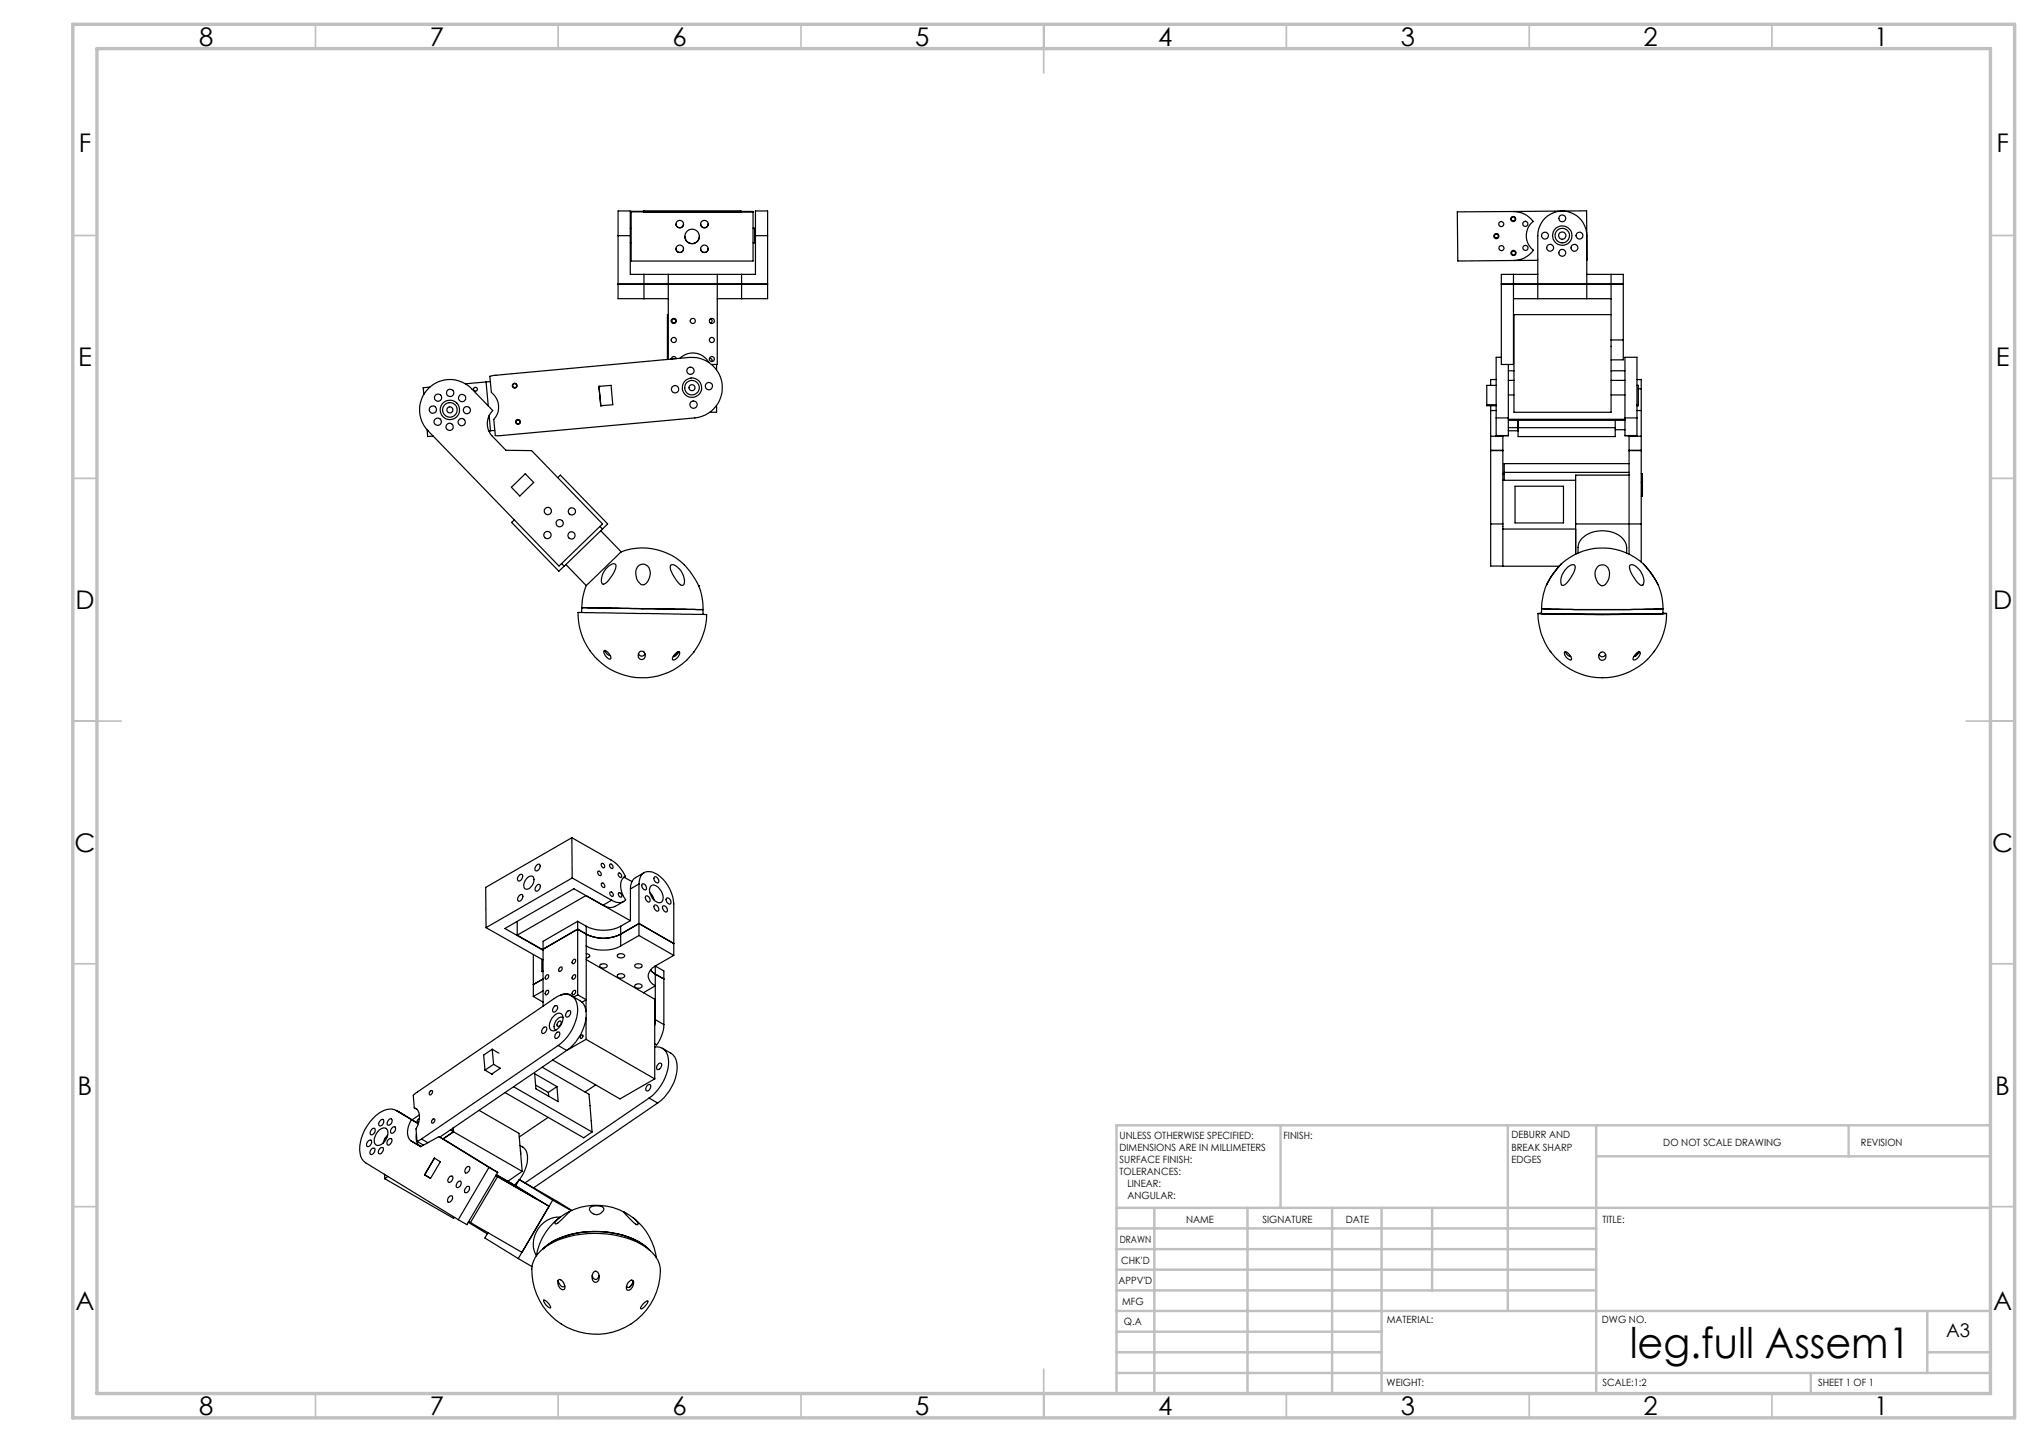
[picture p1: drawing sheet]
<svg xmlns="http://www.w3.org/2000/svg" width="420mm" height="297mm" viewBox="0 0 420 297" stroke-linecap="round" stroke-linejoin="round" font-family="sans-serif">
<g fill="none" stroke="#c0c0c0" stroke-width=".35">
<path d="M65 5v5M115 5v5M165 5v5M215 5v10M265 5v5M315 5v5M365 5v5M15 48.5h5M410 48.5h5M15 98.5h5M410 98.5h5M15 148.5h10"/>
<path d="M405 148.5h10M15 198.5h5M410 198.5h5M15 248.5h5M410 248.5h5M65 287v5M115 287v5M165 287v5M215 282v10M265 287v5M315 287v5M365 287v5"/>
</g>
<g fill="none" stroke="#c0c0c0" stroke-width=".5">
<path d="M263.8 231.8v17M310.6 231.8v38.2M328.8 231.8v55.2M328.8 238.2h81.2M380.8 231.8v6.4M410 231.8h-180v55.2M230 248.8h180M230 257.3h98.8M230 253h98.8M237.8 248.8v38.2M257 248.8v38.2M274.4 248.8v38.2"/>
<path d="M284.6 248.8v38.2M295 248.8v17M230 265.8h98.8M230 261.5h98.8M230 278.5h54.6M230 274.3h54.6M230 270h180M397 278.5h13M397 270v12.8M230 282.8h180M373 282.8v4.2"/>
</g>
<path d="M15 5h400v287h-400zM20 10h390v277h-390z" fill="none" stroke="#c0c0c0" stroke-width=".7"/>
<g fill="none" stroke="#000" stroke-width=".25">
<path d="M127.3 58.5h30.8M127.3 48.5v-5h2.5v5M127.3 48.5v13h5.3M127.3 48.5h2.5M129.8 50h.2M129.8 47h.2M129.8 48.5v8h2.8M130 43.6h25.1M132.6 43.6v-.2h20v.2M132.6 56.5h5.1M132.6 56.5v5M137.7 56.5v17.5"/>
<path d="M137.7 56.5h10M139.2 46.1a.78 .78 0 0 0 .8 .8 .78 .78 0 0 0 .8-.8M139.2 51.2a.78 .78 0 0 0 .8 .8 .78 .78 0 0 0 .8-.8M141.1 48.7a1.5 1.5 0 0 0 1.5 1.5 1.5 1.5 0 0 0 1.5-1.5M144.3 46.1a.78 .78 0 0 0 .8 .8 .78 .78 0 0 0 .8-.8M144.3 51.2a.78 .78 0 0 0 .8 .8 .78 .78 0 0 0 .8-.8M147.7 56.5h5.1M147.7 56.5v18.6h-1.1M152.6 43.6h2.5v10.2h-25.1v-10.3h2.5v.1M152.8 56.5v5M155.1 47h.4v3h-.4M155.6 48.5v-5h2.5v5"/>
<path d="M155.6 48.5v8h-2.8M155.6 48.5h2.5M158.1 48.5v13h-5.3M309.2 58.5h25.2M309.2 56.5h2.5v18.6h-2.5zM311.7 43.6a5 5 0 0 1 4.1 2 3.8 3.8 0 0 0 0 5.9 5 5 0 0 1-4 2.2M311.7 43.6h-11.5l.1 10.2 11.5-.1M311.7 43.6l15.1-.2v10.1M311.7 56.5h5.1M316.8 53.6l-5 .1M326.8 56.5h5.1M331.9 56.5h2.5v13.5"/>
<path d="M331.9 56.5v13.5M88.3 79.9a6.2 6.2 0 0 1 8.9 .2l4.3 4.5a3.7 3.7 0 0 0-.1 5.2l2.8 2.9 5.3 .1 14.6 15.1-9 8.7-26.9-27.8a6.2 6.2 0 0 1 .1-8.9zM88.5 79.7l-1.3 .2 .1 1.3M100.1 78.7l.5 4.9M100.1 78.7l-4.2 .4M100.9 77.5l1.1-.2 40-3.7a6.3 6.3 0 0 1 6.8 5.7 6.3 6.3 0 0 1-5.7 6.8l-40 3.6h-1.1l-.3-3.3a3.8 3.8 0 0 0-.5-5.6zM101 78.6l-.9 .1M123.4 79.6h.1M123.4 79.6l.4 4M123.4 79.6l2.5-.2 .3 4-2.4 .2M132.6 61.5h5.1M137.7 64.8h-.2v9.2"/>
<path d="M139 73.9h-.5M139.3 73.9a.53 .53 0 0 0-.6-.5 .53 .53 0 0 0-.4 .6M140.1 73.8a3.8 3.8 0 0 1 5.9 .8M146.1 73.9h.5v.6M146.3 65.7a.39 .39 0 0 1 .4 .4 .39 .39 0 0 1-.4 .4M147.6 75.1v1.1M147.7 61.5h5.1M308.2 78.2h-1.1v1.2M308.2 79.4h-2v4.2h2M309.2 73.6h-1v12.5M310.7 75.1v11M310.7 78.3h1.2"/>
<path d="M310.7 76.4h1.2M311.7 61.5h5.1M316.8 61.5v-13a5 5 0 0 1 5-5 5 5 0 0 1 5 5v13M316.8 61.5h10M326.8 61.5h5.1M331.9 64.8h-20v20.1h20v-14.9M331.9 78.3h2.8M331.9 70h2.5M331.9 76.4h2.8M334.4 70v4.1h-2.5M337.2 78.2h.9v1.9M337.2 79.4h.3v4.2h-.3"/>
<path d="M88 88.5l.1 1.4 1.1-.1M100.8 85.6l.2 3.1M101 88.7l-.3 .1M101.9 88.6l-.9 .1M114.9 98.4l.5-.5 9.8 10-1.1 1.1M123.8 83.6h.1M147.6 83.5v1.4h-1.4M306.2 83.4h2M307.1 84.6v5.2M307.1 89.8v26.8h2.5M307.1 83.6v1M307.1 92.8h2.5"/>
<path d="M307.1 92.7h2.5M307.1 89.8h2.5M307.1 84.6h1.1M308.2 86.1v3.6h2.5v-3.6M308.2 86.1h2.5M308.2 89.7h2.5M309.6 89.7v26.9h11.6M309.6 98.9h15M309.6 97.6h.2M309.8 97.3h25.8M310.7 81.3h1.2M310.7 86.4h24"/>
<path d="M310.7 86.6h24M310.7 88.1h22M310.7 88.7h2M312.7 86.6v3.3h20v-3.3M331.9 81.3h2.8M332.7 88.5h2M334.7 86.1v-12.5h2.5v12.5M334.7 89.7h2.5M334.7 86.1h2.5M334.7 86.1v3.6M335.6 92.8h2.5M335.6 92.7h2.5"/>
<path d="M335.6 89.8h2.5M335.6 97.9h-11v16.2M335.6 89.7v24.4M335.6 95.5h-25.8v3.4M337.2 84.6h.9M337.2 83.4h.3M337.2 86.1v3.6M337.5 80.1h.6M338.1 84.6v5.2M338.1 99.4h.2M338.1 97.6h.2v4.6h-.2M338.1 80.1v4.5"/>
<path d="M338.1 89.8v25.9M105.3 100.4l2.9-2.8 1.7 1.8-2.8 2.8zM105.9 107.1l-.5 .5 9.7 10 1.1-1M115.7 116.1l.5 .5M116.6 116.3l4.2 4.3M123.6 108.4l.5 .6M123.8 109.3l4.2 4.4M124.1 109l-7.9 7.6M124.8 117.2a2.29 2.29 0 0 1 1.8-1.1 .91 .91 0 0 1 .1 1.3 5.1 5.1 0 0 1-2.5 2.9h-.1a2.88 2.88 0 0 1 .7-3.1zM128 113.7a12.4 12.4 0 0 1 15.9 6.9M128 113.7l-7.2 6.9M131.6 116.4a1.57 1.57 0 0 1 1.8 .1 1.57 1.57 0 0 1 .5 1.7 2.27 2.27 0 0 1-1.5 2.3 2.61 2.61 0 0 1-.8-4.1z"/>
<path d="M138.2 116.3a2.08 2.08 0 0 1 2.1 1.3 3.4 3.4 0 0 1 .6 2.8 .47 .47 0 0 1-.7 0l-.9-1-.7-1a2.17 2.17 0 0 1-.4-2.1zM307.1 107.9h2.5M309.6 109h15M312.1 100.2h10v7.5h-10zM321.5 116.2v.1a16.6 16.6 0 0 0-2.9 4.2l.1-.3a17.5 17.5 0 0 1 2.9-4zM321.6 116.2a12.5 12.5 0 0 1 17 0M322.9 116.8a1.17 1.17 0 0 1 1.5-.4l.1 .3a5.8 5.8 0 0 1-2.6 3.9l-.1-.1a2.61 2.61 0 0 1 .6-3.1zM324.6 107.9h13.5M325 113.9a3.6 3.6 0 0 1 2.8-4.2 6.1 6.1 0 0 1 6.8 1.6l.4 .9 .1 1.7M329 116.8a1.47 1.47 0 0 1 1.7-.3 1.47 1.47 0 0 1 .8 1.5 2.65 2.65 0 0 1-1.3 2.6 1.25 1.25 0 0 1-1.4-1.2 2.49 2.49 0 0 1 .2-2.6zM335.7 116.5a.66 .66 0 0 1 .9-.1 3.7 3.7 0 0 1 1.9 4l-.3 .2a3.8 3.8 0 0 1-2-2.1 3.2 3.2 0 0 1-.5-2zM338.6 116.2l2 2.6 .9 1.6"/>
<path d="M338.6 116.2l.1 .1a17.8 17.8 0 0 1 2.8 4.1M119.1 126.1l26.4 .5a12.4 12.4 0 0 1-2.6 7.7 13.3 13.3 0 0 1-14.8 4.6 13.3 13.3 0 0 1-9-12.8zM119.8 125.2l25 .4M119.8 125.2v.9M120.8 120.6a12.5 12.5 0 0 0-1 4.6M124.5 134h.1a1.81 1.81 0 0 1 1.2 1.7h-.1a1.58 1.58 0 0 1-1.2-1.7zM124.5 134l.5 .7 .7 .3M131.5 134.7a.7 .7 0 0 0 .7 .4 .7 .7 0 0 0 .7-.4M131.7 134.3a.79 .79 0 0 1 1.2 .7 .79 .79 0 0 1-1.2 .6 .99 .99 0 0 1 0-1.3zM139.2 134.5l.7-.2a1.39 1.39 0 0 1-1.3 1.6 .75 .75 0 0 1 .3-1zM139.7 134.2l-1 1M139.8 134.3l-.7 .8-.4 .1"/>
<path d="M143.9 120.6a12.4 12.4 0 0 1 .9 5M143.9 120.6h.1M144.8 125.6v.9M316.8 126.4a13.2 13.2 0 0 0 13.2 13.2 13.2 13.2 0 0 0 13.3-13.2M317.5 126.4l6.2 .1h13.2l5.6-.1M317.5 126.3l-.7 .1 13.3 .2M317.5 126.3l-.2 .1 12.8 .2M317.5 125.4l6.9 .2h11.3l6.8-.2M317.5 126.4l6 .1h13.1l5.9-.1M317.5 125.4v1M318.6 120.4a13.8 13.8 0 0 0-1.1 5M322.3 134.3l.1-.1a1.76 1.76 0 0 1 1.3 1.7 1.39 1.39 0 0 1-1.4-1.6z"/>
<path d="M322.4 134.2l.4 .6 .8 .4M329.4 134.8a.7 .7 0 0 0 .7 .5 .7 .7 0 0 0 .6-.5M329.5 134.5a.75 .75 0 0 1 1-.1 .75 .75 0 0 1 .3 .9 .77 .77 0 0 1-.9 .7 .77 .77 0 0 1-.6-1zM337.1 134.5l.5-.3 .2 .1a1.44 1.44 0 0 1-1.4 1.6 .75 .75 0 0 1 .3-1zM337.5 134.2l-.9 1M337.7 134.3l-.7 .8-.5 .1M341.5 120.4h.1a12.5 12.5 0 0 1 .9 5M342.5 126.3l.8 .1-13.2 .2M342.5 126.3l.3 .1-12.7 .2M342.5 125.4v1M110.5 178.2l.6-.2a.9 .9 0 0 1-.8 1.3 .74 .74 0 0 1 .2-1.1zM117.8 172.5l8.1 4.7a7.4 7.4 0 0 1 2.9 3.3"/>
<path d="M117.8 172.5l.1 8.3M117.8 172.5l-17.8 10.3 .1 8.3M123.1 179.5a.49 .49 0 0 1 .6 .2 .49 .49 0 0 1-.1 .7l-.4-.3zM123.9 177.8a.52 .52 0 0 1 .6 .3 .52 .52 0 0 1-.2 .6l-.4-.3-.1-.4zM125.7 178a.53 .53 0 0 1 .5 .3 .53 .53 0 0 1-.1 .6l-.4-.3-.1-.4zM127.4 179.8a.53 .53 0 0 1 .6 .3 .53 .53 0 0 1-.2 .6l-.4-.3-.1-.3zM132.7 179.7a3.5 3.5 0 0 0-2.6 2.2l-.2 1.2M100.1 191.1l11.8 6.6M106.5 189.8v2.8M106.5 192.6l5.4 3M106.9 180.3l.6-.2a.9 .9 0 0 1-.7 1.3 .74 .74 0 0 1 .1-1.1zM107 184.5l.6-.2a.9 .9 0 0 1-.8 1.3 .74 .74 0 0 1 .2-1.1z"/>
<path d="M108.7 180.7a.76 .76 0 0 1 1-.2 .76 .76 0 0 1 .3 1.1l-.4 .8a1.25 1.25 0 0 1-1.4 .7 1.67 1.67 0 0 1 .5-2.4zM109.9 196.6v8.6M110.6 182.4l.1-.2h.4a.87 .87 0 0 1-.7 1.3 .74 .74 0 0 1 .2-1.1zM111.6 197.6v2.5l.3-.1M115.3 199.3l.3-.2a.49 .49 0 0 1 .1 .7 .49 .49 0 0 1-.6 .2zM117.9 180.8l-17.8 10.3M117.9 180.8l8.1 4.6M117.9 197.9l.5-.3a.5 .5 0 0 1 .1 .6 .5 .5 0 0 1-.6 .2zM119 189.8l-7.1 4.1v13.3M119 189.8v15.1M119 189.8l1.8 1M120.8 194.8a7.7 7.7 0 0 0 7 0"/>
<path d="M120.8 196.4l.4 .2 .3 .2-.3 .4-.4 .1M120.8 190.8a8 8 0 0 0 7 0M120.8 190.8v15.1M120.8 197.7l14.1 8.1v16.4M123.6 198.8l.7-.3a.54 .54 0 0 1 .7 .6l-.7 .3a.59 .59 0 0 1-.7-.6zM123.9 182a.5 .5 0 0 1 .6 .2 .5 .5 0 0 1-.1 .6l-.5-.5zM124.2 186.4l-6-3.3-14.2 8.1 7.9 4.5M125.6 183.8a.5 .5 0 0 1 .6 .2 .5 .5 0 0 1-.1 .6l-.4-.3zM126 185.4l-1.8 1M127.2 196.7l.7-.3 .5 .2 .3 .2a.89 .89 0 0 1-1.6 0zM127.5 183.9a.52 .52 0 0 1 .5 .3 .52 .52 0 0 1-.2 .6l-.3-.3-.1-.4zM127.8 190.8v4"/>
<path d="M128.5 185.7l-1.8 1-.9 .2-.7-.1-.9-.4M128.6 180.7l1.6 .9M128.8 180.5a2.22 2.22 0 0 0-.8 2.8l.9 2a2.21 2.21 0 0 1-2.9 .1M128.8 180.5l-.4 .3M129.8 189.6l-9.1-5.1-14.2 8.1M129.9 183.1v6.5l-2.1 1.2M130.8 198.8l.7-.3a.54 .54 0 0 1 .7 .6l-.7 .3a.59 .59 0 0 1-.7-.6zM131.6 182.1a2.14 2.14 0 0 1 2.2-2.6 6.3 6.3 0 0 1 4.5 4.5l.5 2.2v10.6M131.6 192.7l-3.8 2.1M131.6 192.7l7.2 4.1M131.6 182.1v10.6M131.6 182.1l-1.7 1"/>
<path d="M132.3 182a.83 .83 0 0 1 .7 1.3 .81 .81 0 0 1-.7-1.3zM133 184.6a.68 .68 0 0 1 .8 .3 .68 .68 0 0 1-.2 .9l-.5-.5zM133.8 183.8l.6 .8 .4 .8M134 199.8l1 .8 1.7 1M134 182.6a1.19 1.19 0 0 1 1.9 .5 2.09 2.09 0 0 1 .3 2.7 1.92 1.92 0 0 1-2.2-1.6 1.64 1.64 0 0 1 0-1.6zM134.7 186.5a.72 .72 0 0 1 .9 .3 .72 .72 0 0 1-.1 .8 .89 .89 0 0 1-.8-1.1zM134.8 180.6a.83 .83 0 0 1 .7 1.2 .81 .81 0 0 1-.7-1.2zM135 199a2.16 2.16 0 0 0-1 3.2l1 .9-2.5 1.4M135 199v11M135 199l1.7 1v11M136.5 186.7a.73 .73 0 0 1 .8 .2 .73 .73 0 0 1 0 .9 .89 .89 0 0 1-.8-1.1zM137.3 185a.81 .81 0 0 1 .8 1.2 .83 .83 0 0 1-.8-1.2z"/>
<path d="M138.8 194.3l-7.2-4.1-3.8 2.2a8.2 8.2 0 0 1-8.8-1l-7.1 4.1M138.8 196.8l-3.8 2.2M101.4 216.1l.3 3.1M101.4 216.1l1.4 .8M101.4 216.1l-1.8 1.2 .3 3.1M101.7 219.2l1.3 .8-1.7 1.2M101.7 219.2l-1.8 1.2M109.9 205.2l2 1.2M111.7 219.8l9.6 5.6 .7 7.7M111.9 211.8a.46 .46 0 0 1 .7-.2v.5l-.2 .5-.6 .3a.73 .73 0 0 1 .1-1.1zM111.9 204.1l-2 1.1M111.9 201.6l-2 1.2"/>
<path d="M112.5 204.1l.3-.1a.51 .51 0 0 1 .2 .6 .51 .51 0 0 1-.6 .3l-.1-.3zM112.5 200.9l.3-.1a.48 .48 0 0 1 .1 .6 .48 .48 0 0 1-.6 .2zM113.8 218.3l13.9 8 7.2-4.1M114.1 209.3a.97 .97 0 0 1 1-.6 .97 .97 0 0 1 .9 .8 2.8 2.8 0 0 1-2 2.8 1.12 1.12 0 0 1-.7-1.7zM114.3 207.2l.4-.1a.79 .79 0 0 1 0 .9 .79 .79 0 0 1-.8 .3l-.1-.4zM114.5 212.8l.6-.3a.79 .79 0 0 1 .1 .9 .79 .79 0 0 1-.9 .4v-.5zM115 215.3a9.4 9.4 0 0 0 3.9-8.2 2.56 2.56 0 0 0-4.1-1.9l-29 19.8-.7 .6 .2 2.6M115 215.3l1.7 1.1M115 215.3l-28.2 19.3M115 210.5l.3-.2a.61 .61 0 0 1 .2 .7 .61 .61 0 0 1-.6 .4l-.2-.3zM115.5 205a1.71 1.71 0 0 1 2.1 0M115.9 209.5h.1a1.39 1.39 0 0 0-1.7 1.2 1.23 1.23 0 0 0 .2 1.5h-.1"/>
<path d="M116.7 216.4l-26.1 17.8M116.8 208.4l.6-.3a.78 .78 0 0 1 0 .9 .78 .78 0 0 1-.8 .4l-.1-.5zM117.7 205.1l1.8 1a2.93 2.93 0 0 1 1.3 2.8 9.7 9.7 0 0 1-4.1 7.5M118.1 204.1l.3-.1a.52 .52 0 0 1 .1 .6 .52 .52 0 0 1-.6 .3l-.1-.3zM118.1 200.9l.3-.1a.5 .5 0 0 1 .1 .6 .5 .5 0 0 1-.6 .2zM119 204.9l-.8 .5M119 204.9l1.8 1M119.8 213.2a.34 .34 0 0 1 .3 .3 .34 .34 0 0 1-.3 .4 .34 .34 0 0 1-.3-.4 .34 .34 0 0 1 .3-.3zM120.7 205.9v2.4M120.7 209.6v4.5M120.7 214.1l-3.8 2.1M120.7 214.1l14.2 8.1"/>
<path d="M120.8 205.9l-.9 .5M127.2 200.8l.7-.2 .5 .1 .3 .3a.89 .89 0 0 1-1.6 0zM130.8 202.9l.7-.3a.58 .58 0 0 1 .7 .7l-.7 .2a.59 .59 0 0 1-.7-.6zM134.9 215.6a2.57 2.57 0 0 1 2.8 3.1 9.9 9.9 0 0 1-4 7.5M135 210l-.1 1.1M135 210l1.7 1M135.7 219h.4a.79 .79 0 0 1 0 .9 .79 .79 0 0 1-.8 .3v-.5zM136.4 215.9l1.8 1a2.93 2.93 0 0 1 1.3 2.8 9.9 9.9 0 0 1-4 7.5M136.7 211a7.7 7.7 0 0 1-1.4 4.2l-.4-.2M75.8 235.1l.6-.3a.9 .9 0 0 1-.8 1.3l-.1-.6zM76.5 236.7l.2-.2h.4a.85 .85 0 0 1-.8 1.3l-.1-.6zM76.6 232.6l.6-.2a.86 .86 0 0 1-.8 1.3 .8 .8 0 0 1 .2-1.1z"/>
<path d="M78.1 232.7a1.01 1.01 0 0 1 1.4-.3 1.01 1.01 0 0 1 .4 1.4 2.18 2.18 0 0 1-2.4 2 2.25 2.25 0 0 1 .6-3.1zM78.2 236.5l.6-.1a.88 .88 0 0 1-.7 1.2l-.1-.6zM78.4 230.8l.1-.2h.4a.86 .86 0 0 1-.8 1.3 .76 .76 0 0 1 .3-1.1zM79.7 234.2l-.4 .2M79.8 233.8l-.5 .7-.4 .9M80 234.7l.6-.2a.9 .9 0 0 1-.8 1.3l-.1-.6zM80.1 230.6l.2-.1h.3a.85 .85 0 0 1-.7 1.2 .7 .7 0 0 1 .2-1.1zM80.8 232.3l.6-.2a.86 .86 0 0 1-.8 1.3 .8 .8 0 0 1 .2-1.1zM81.6 228.7l1.8 1.1M83.4 229.7v.1M83.4 229.8l2.8 1.6M84.7 235l1.8 1"/>
<path d="M84.7 230.6l-3-1.9a3.7 3.7 0 0 0-4.3 1.1 9.1 9.1 0 0 0-3.1 8.4l.2 .5 .8 .8 19.1 11.7M84.7 230.6a4.1 4.1 0 0 0-.4 4.1l.4 .3M84.7 230.6l1.4 .9M85.3 228.2a2.15 2.15 0 0 1 1 2.9l-.6 1.4 .2 2.6M85.3 228.2l.6 .3M85.8 233.5v.1a2.38 2.38 0 0 0 .7 2.4M85.9 235.1l1.3 .8M86.4 230.5a.4 .4 0 0 0-.4 .2 .4 .4 0 0 0 .1 .5l.2-.1M86.4 229.6l-1.5 1M86.5 236l.2 .1M86.8 234.6l-.9 .5M86.8 234.6l1.4 .8"/>
<path d="M88.6 224.8l.4-.2a.52 .52 0 0 1 0 .6 .52 .52 0 0 1-.6 .2zM89.2 230.5l.1-.1a.45 .45 0 0 1 .2 .6 .45 .45 0 0 1-.6 .2v-.2zM89.5 238.5l-2 3.5M90.4 234.1l12.1 7.4M90.4 234.1l10.3 6.3M90.4 234.1l-3.8 2.1-1.9-1.2M92.8 232.7l.6 .4M93.3 232.3l.1 .8M93.4 233.1l-2.2 1.5M93.4 233.1l14.2 8.2M98.7 228.7l8.2 4.7 .7 7.9M99.9 220.4l1.4 .8"/>
<path d="M101.3 221.2h.1M104 225l16.2 9.3 1.8-1.2M105.8 223.8l16.2 9.3M107.1 235.9l.5 .3a2.45 2.45 0 0 1 1.1 2.6 7.9 7.9 0 0 1-1.7 4.2M107.2 237v.7M110.1 221.2l4.6 2.6 .3 3.1-4.6-2.6zM110.3 223.5l2.7 1.5M112.9 230.1l-5.9 4.1M113 225v.8M114.7 223.8l-1.7 1.2M122.7 223.4l-2.2 1.5M133.3 223.6l.6-.2a.84 .84 0 0 1-.7 1.3l-.2-.3z"/>
<path d="M133.7 226.2l-25.5 17.4M133.7 226.2l1.8 1M135.5 227.2l-25.6 17.4M79.2 241.9l.1 .9M79.3 242.8l14.1 8.1 .3-.1M79.9 242.3l-.6 .5M87.5 242l2-3.5 1.2 .8-2 3.4M87.5 242l1.2 .7M87.5 242h.1M92.5 246.5l.6-.2a.9 .9 0 0 1-.8 1.3l-.1-.6zM92.6 242.4l.2-.2h.3a.85 .85 0 0 1-.7 1.3 .7 .7 0 0 1 .2-1.1zM94.3 243.5l.2-.2h.4a.85 .85 0 0 1-.8 1.3 .7 .7 0 0 1 .2-1.1z"/>
<path d="M96 244.5l.2-.1h.4a.85 .85 0 0 1-.8 1.2 .76 .76 0 0 1 .2-1.1zM96.1 240.5l.5-.2a.86 .86 0 0 1-.7 1.3l-.1-.6zM96.4 251.7l4 2.4M96.5 251.6l.4 .2M100.5 253.9l-.6 1.1 6.9 4.2M100.7 240.4l-6.3 10.8M100.7 240.4l1.8 1.1M102.1 242.1l.4 .3M102.2 242.1l8.3 4.8-5.2-3.2M102.2 242l3.1 1.7M102.2 241.9l4 2.3M102.5 242.4l-5.6 9.4"/>
<path d="M102.5 242.4l10.6 6.1M102.5 241.5l-6.3 10.7-1.8-1M105.3 243.7l-.1 .2M106.2 244.2l6.9 4.3M106.8 259.2l2.8 1.7M106.9 243.1l-1 1M107 243l-.8 1.2M107 243l6.8 4.2M107 243l10.8 6.3M107.6 241.3l-3 2M111.4 257.6a17.2 17.2 0 0 1 12.4-3.5 16 16 0 0 1 10.7 4.1 5.5 5.5 0 0 1 1.4 5 13.2 13.2 0 0 1-14.4 11.5 13.2 13.2 0 0 1-11.9-14.2 5.6 5.6 0 0 1 1.8-2.9zM111.9 257.2a15.1 15.1 0 0 1 10.7-3.6 15.7 15.7 0 0 1 11.2 3.9 14.6 14.6 0 0 0-9.2-3.8 18.5 18.5 0 0 0-11.5 2.5z"/>
<path d="M113.1 248.5l-5.6 9.4-10.6-6.1M113.8 247.2l3.9 2.1M113.8 247.2l-7 12M115.3 250.7a12.5 12.5 0 0 0-4.8 7.9 5.5 5.5 0 0 1 3.5-7.8l1.4-.1M117.1 249.6a12.4 12.4 0 0 1 11.6 .1M117.3 249.5a7.8 7.8 0 0 0-3 2.3v.2l.2 .1a10 10 0 0 0 2.8-2.5M121.5 248.7a2.78 2.78 0 0 1 2.7 0l.2 .3a1.56 1.56 0 0 1-1.4 1.2 1.56 1.56 0 0 1-1.6-1.1zM128.5 249.6l.2 .1a6.7 6.7 0 0 1 2.7 2.4l-.2 .2a8.6 8.6 0 0 1-2.6-2.5zM130.4 250.8a12.7 12.7 0 0 1 4.8 8.2M112 267.8a1.97 1.97 0 0 1 1.4 1.6 2.02 2.02 0 0 1-1.4-1.6zM114.9 263.7a1.48 1.48 0 0 0 1.1 1.3l.3-.2M115 263.6l.1-.1a1.43 1.43 0 0 1 1 2.1 1.32 1.32 0 0 1-1.1-2z"/>
<path d="M122 262.7a.71 .71 0 0 0 .7 .8 .71 .71 0 0 0 .7-.8M122.3 262l.4-.2a1.21 1.21 0 0 1 .8 1.2 1.21 1.21 0 0 1-.9 1.1 1.27 1.27 0 0 1-.3-2.1zM129.4 264.2l.6-.5h.3a1.39 1.39 0 0 1-1 2h-.1a1.14 1.14 0 0 1 .2-1.5zM130.5 263.9l-.8 1.2M130.5 263.9v.1a1.44 1.44 0 0 1-1.2 1.2l-.2-.3M132.5 268.5l.7-.5h.3a2.07 2.07 0 0 1-1.5 1.6v-.3z"/>
<circle cx="140" cy="51.3" r=".78"/>
<circle cx="140" cy="46.2" r=".78"/>
<circle cx="142.6" cy="48.7" r="1.5"/>
<circle cx="145.1" cy="46.2" r=".78"/>
<circle cx="145.1" cy="51.3" r=".78"/>
<circle cx="308.2" cy="48.6" r=".52"/>
<circle cx="308.2" cy="48.6" r=".4"/>
<circle cx="309.2" cy="46.1" r=".53"/>
<circle cx="309.3" cy="51.1" r=".53"/>
<circle cx="311.7" cy="45.1" r=".52"/>
<circle cx="311.7" cy="45.1" r=".4"/>
<circle cx="311.8" cy="52.1" r=".39"/>
<circle cx="311.8" cy="52.1" r=".53"/>
<circle cx="314.2" cy="46.1" r=".53"/>
<circle cx="314.2" cy="51.1" r=".52"/>
<circle cx="318.3" cy="48.5" r=".72"/>
<circle cx="319.3" cy="51" r=".71"/>
<circle cx="321.8" cy="48.5" r=".75"/>
<circle cx="321.8" cy="45" r=".7"/>
<circle cx="321.8" cy="52.1" r=".7"/>
<circle cx="321.8" cy="48.5" r="1.49"/>
<circle cx="321.8" cy="48.5" r="2.01"/>
<circle cx="324.3" cy="51" r=".72"/>
<circle cx="325.3" cy="48.5" r=".72"/>
<circle cx="106" cy="79.4" r=".4"/>
<circle cx="106" cy="79.4" r=".5"/>
<circle cx="138.8" cy="66.1" r=".4"/>
<circle cx="138.8" cy="70" r=".53"/>
<circle cx="138.8" cy="66.1" r=".54"/>
<circle cx="142.2" cy="76.4" r=".75"/>
<circle cx="142.5" cy="79.9" r="1.49"/>
<circle cx="142.5" cy="79.8" r="2"/>
<circle cx="142.5" cy="79.8" r=".62"/>
<circle cx="142.7" cy="66.1" r=".54"/>
<circle cx="146" cy="79.5" r=".75"/>
<circle cx="146.6" cy="74" r=".52"/>
<circle cx="146.6" cy="70" r=".52"/>
<circle cx="146.6" cy="66.1" r=".53"/>
<circle cx="89.2" cy="84.4" r=".75"/>
<circle cx="90.2" cy="86.9" r=".76"/>
<circle cx="90.2" cy="81.9" r=".75"/>
<circle cx="92.6" cy="87.9" r=".75"/>
<circle cx="92.7" cy="84.4" r=".62"/>
<circle cx="92.7" cy="84.4" r="1.5"/>
<circle cx="92.7" cy="84.4" r="2"/>
<circle cx="92.7" cy="80.9" r=".76"/>
<circle cx="95.1" cy="86.9" r=".75"/>
<circle cx="95.2" cy="82" r=".75"/>
<circle cx="96.2" cy="84.5" r=".74"/>
<circle cx="97.9" cy="80.2" r=".41"/>
<circle cx="106.7" cy="86.9" r=".51"/>
<circle cx="106.7" cy="86.9" r=".4"/>
<circle cx="139.1" cy="80.2" r=".76"/>
<circle cx="142.9" cy="83.3" r=".76"/>
<circle cx="112.8" cy="110.2" r=".76"/>
<circle cx="112.8" cy="105.2" r=".75"/>
<circle cx="115.3" cy="107.8" r=".75"/>
<circle cx="117.7" cy="110.3" r=".75"/>
<circle cx="117.8" cy="105.3" r=".76"/>
</g>
<text font-size="8.7" x="335.7" y="279.6">leg.full Assem1</text>
<g font-size="5.3">
<text x="41" y="9.5">8</text>
<text x="88.5" y="9.5">7</text>
<text x="138.5" y="9.5">6</text>
<text x="188.5" y="9.5">5</text>
<text x="238.5" y="9.5">4</text>
<text x="288.5" y="9.5">3</text>
<text x="338.5" y="9.5">2</text>
<text x="386" y="9.5">1</text>
<text x="16.2" y="31.2">F</text>
<text x="411.2" y="31.2">F</text>
<text x="16.1" y="75.5">E</text>
<text x="411.1" y="75.5">E</text>
<text x="15.5" y="125.5">D</text>
<text x="410.5" y="125.5">D</text>
<text x="15.4" y="175.5">C</text>
<text x="410.4" y="175.5">C</text>
<text x="16" y="225.5">B</text>
<text x="411" y="225.5">B</text>
<text x="15.5" y="269.7">A</text>
<text x="410.5" y="269.7">A</text>
<text x="41" y="291.5">8</text>
<text x="88.5" y="291.5">7</text>
<text x="138.5" y="291.5">6</text>
<text x="188.5" y="291.5">5</text>
<text x="238.5" y="291.5">4</text>
<text x="288.5" y="291.5">3</text>
<text x="338.5" y="291.5">2</text>
<text x="386" y="291.5">1</text>
</g>
<text font-size="3.9" x="400.9" y="275.5">A3</text>
<g font-size="2.1">
<text x="230.6" y="234.6">UNLESS OTHERWISE SPECIFIED:</text>
<text x="230.6" y="237.1">DIMENSIONS ARE IN MILLIMETERS</text>
<text x="230.6" y="239.5">SURFACE FINISH:</text>
<text x="264.4" y="234.5">FINISH:</text>
<text x="311.3" y="234.5">DEBURR AND</text>
<text x="311.3" y="237">BREAK SHARP</text>
<text x="311.3" y="239.5">EDGES</text>
<text x="342.6" y="235.9">DO NOT SCALE DRAWING</text>
<text x="383.3" y="236.1">REVISION</text>
<text x="230.6" y="242">TOLERANCES:</text>
<text x="232.2" y="244.5">LINEAR:</text>
<text x="232.2" y="247">ANGULAR:</text>
<text x="244.3" y="252">NAME</text>
<text x="260" y="251.9">SIGNATURE</text>
<text x="277.2" y="251.9">DATE</text>
<text x="330.1" y="251.9">TITLE:</text>
<text x="230.6" y="256.1">DRAWN</text>
<text x="230.9" y="260.3">CHK'D</text>
<text x="230.4" y="264.4">APPV'D</text>
<text x="231.1" y="268.8">MFG</text>
<text x="231.5" y="273">Q.A</text>
<text x="285.6" y="272.5">MATERIAL:</text>
<text x="330" y="272.5">DWG NO.</text>
<text x="285.6" y="285.5">WEIGHT:</text>
<text x="330.1" y="285.6">SCALE:1:2</text>
<text x="374.5" y="285.6">SHEET 1 OF 1</text>
</g>
</svg>
